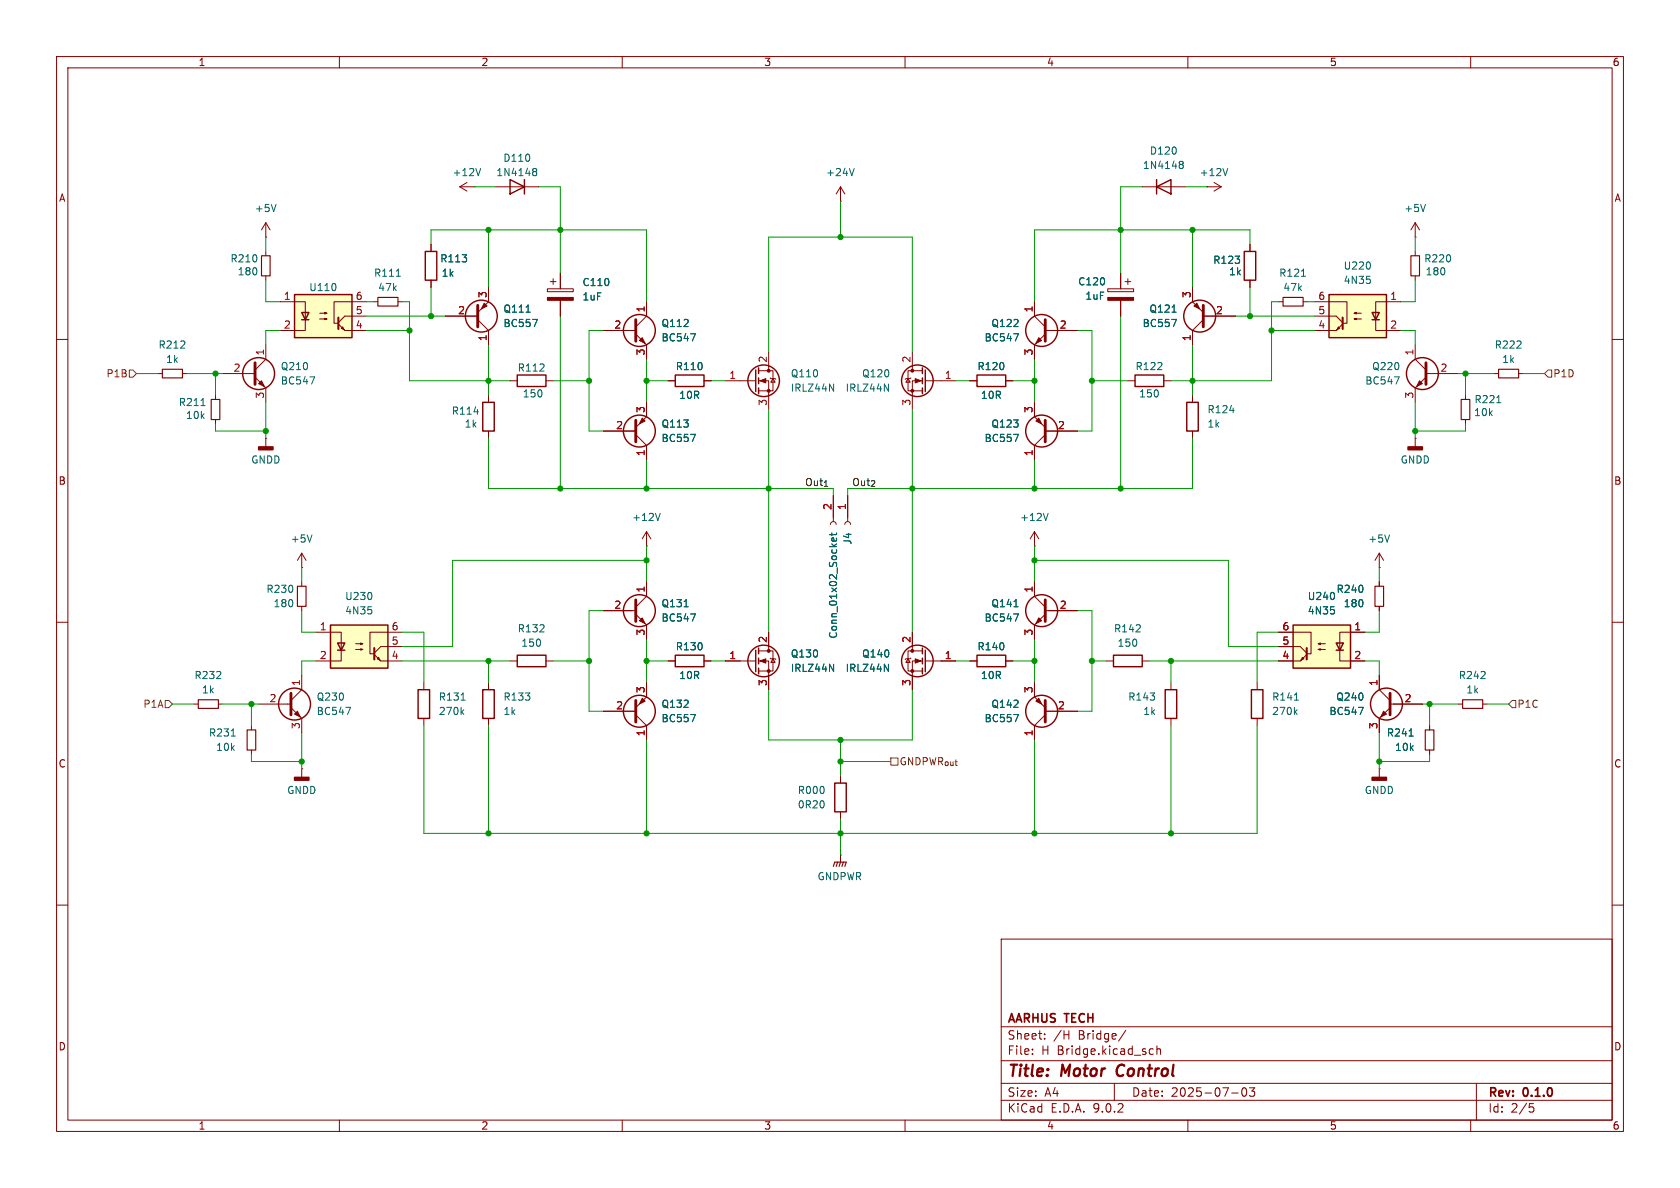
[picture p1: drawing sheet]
<svg xmlns="http://www.w3.org/2000/svg" width="297mm" height="210mm" viewBox="0 0 297 210" stroke-linecap="round" stroke-linejoin="round" font-family="sans-serif">
<g fill="none" stroke="#840000" stroke-width=".18">
<path d="M10 10h277v190h-277zM12 12h273v186h-273zM60 10v2M110 10v2M160 10v2M210 10v2M260 10v2M81.3 33l1.2 .8M81.3 33h2.5M82.5 32.3l-1.2 .7M83.8 33h.1M148.6 35.6h.1"/>
<path d="M148.6 33l-.8 1.3M148.6 33l.8 1.3M148.6 33v2.6M76.2 43.2v1.3M76.2 49.5v1.3M10 60h2M86.4 69.9v1.2M86.4 76.2v1.3M128.3 67.3h5.3M134.1 65.5h2.6v3.6h-2.6M134.1 67.3h1.8v5.1M135.9 62.2v3.3"/>
<path d="M136.1 66.8l.2 .1h.7l.2 .2M136.7 66.9l.3 .7h-.7zM285 60h2M10 110h2M53.3 119.4v2.5l-1.9 1.9M128.3 116.8h5.3M134.1 115.1h2.6v3.5h-2.6M134.1 116.8h1.8v5.1M135.9 111.8v3.3M136.1 116.3l.2 .2h.7l.2 .1M136.7 116.5l.3 .6h-.7zM285 110h2"/>
<path d="M45.7 124.5h5.7M51.4 125.1l1.9 1.9v2.5M53.3 135.9h.1M53.3 135.9v1.5M86.4 120.7v1.2M86.4 127v1.3M10 160h2M177 166h108v32h-108zM285 160h2M60 198v2M110 198v2M160 198v2"/>
<path d="M177 194.5h108M177 191.5h108M177 187.5h108M177 181.5h108M182.5 186.3v.1M182.5 185.5v.1M184.7 183.6v.1M184.7 182.8v.1M188.1 182.9h.9M189 182.2v1.5M197 191.5v3M199 182.1l-1.3 2"/>
<path d="M203.5 185.4l.4 .1M203.9 186.3l-.4 .1M204.5 185.5l.2-.1 .4 .1 .1 .9M204.5 184.9v1.5M210 198v2M217.7 193.2h1.2M219.7 192.4l.2-.1a.81 .81 0 0 1 .6 .6 .81 .81 0 0 1-.3 .8l-.2 .1a.81 .81 0 0 1-.3-1.4zM220.9 192.3h.9l-.5 .6 .4 .1v.7l-.2 .1h-.4l-.2-.1M260 198v2M261 191.5v6.5M270.4 195.1h.7M270.5 195.7h.4l.3 .3-.2 .5-.5 .1"/>
</g>
<path d="M197.7 188.5a1.27 1.27 0 0 0 0 1.6" fill="none" stroke="#840000" stroke-width=".4"/>
<g fill="none" stroke="#840000" stroke-width=".25">
<path d="M75.2 44.5h2v5h-2zM85.3 71.1h2.1v5.1h-2.1zM133.6 65.4v3.8M134.1 65v1M134.1 66.8v1M134.1 68.6v1M133.6 114.9v3.8M134.1 114.6v1M134.1 116.3v1M134.1 118.1v1M85.3 121.9h2.1v5.1h-2.1z"/>
<circle cx="135" cy="67.3" r="2.79"/>
<circle cx="135" cy="116.8" r="2.79"/>
<circle cx="52.1" cy="124.5" r="2.82"/>
</g>
<g fill="#840000" stroke="#840000" stroke-width=".18">
<path d="M134.4 116.8l1-.3v.7z"/>
<path d="M52.1 126.2l.5-.5 .5 1z"/>
<path d="M134.4 67.3l1-.4v.8z"/>
<circle cx="135.9" cy="115.1" r=".25"/>
<circle cx="135.9" cy="118.6" r=".25"/>
<circle cx="135.9" cy="65.5" r=".25"/>
<circle cx="135.9" cy="69.1" r=".25"/>
</g>
<path d="M85 29.8l-.5 1.3M151 29.8l-.4 1.3M83.8 72.8h.8M146.6 67.9l.8 1.3v-1.3M146.6 117.4l.8 1.3v-1.3M61.1 125h.9l-.6 1.3" fill="none" stroke="#006464" stroke-width=".18"/>
<path d="M51.4 122.6v3.8" fill="none" stroke="#840000" stroke-width=".51"/>
<path d="M52.1 137.4h2.5v.5h-2.5z" fill="#840000" stroke="#840000" stroke-width=".25"/>
<path d="M52.1 52.1h10.1v7.6h-10.1z" fill="#ffffc2"/>
<path d="M52.1 52.1h10.1v7.6h-10.1zM53.3 55.2h1.3l-.6 1.3zM53.3 56.5h1.3M119.4 115.8h5.1v2.1h-5.1zM73.9 121.9h2v5.1h-2z" fill="none" stroke="#840000" stroke-width=".25"/>
<path d="M49.5 53.3h4.5v5.1h-4.5M56.5 55.4h1.3l-.4 .1v-.3l.4 .2M56.5 56.4h1.3l-.4 .1v-.2l.4 .1M59.8 57.3l1.2 1.1h3.8M60.3 58l.3-.2 .2 .5zM64.8 53.3h-5.7v3.9h.6M64.8 55.9h-3.8l-1.2 1.1M118.1 116.8h1.3M124.5 116.8h1.2M74.9 120.7v1.2M74.9 127v1.3" fill="none" stroke="#840000" stroke-width=".18"/>
<path d="M59.8 56.1v2.1" fill="none" stroke="#840000" stroke-width=".36"/>
<path d="M59.3 50.4v.7M81.5 123.8h.7M81.6 125.8l.4 .5M82 125.5l-.5 .4" fill="none" stroke="#006464" stroke-width=".18"/>
<path d="M234.9 52.1h10.2v7.6h-10.2z" fill="#ffffc2"/>
<g fill="none" stroke="#840000" stroke-width=".25">
<path d="M234.9 52.1h10.2v7.6h-10.2zM242.6 55.2h1.2l-.6 1.3zM242.6 56.5h1.2"/>
<circle cx="113" cy="125.7" r="2.82"/>
</g>
<g fill="none" stroke="#840000" stroke-width=".18">
<path d="M96.8 51.1h4.5v.5h-4.5zM97.3 49.8h1M97.8 49.3v1M99.1 48.3v2.8M99.1 53.1v2.8M232.4 53.3h5.7v3.9h-.6M232.4 55.9h3.8l1.2 1.1M236.6 57.8l.3 .2-.6 .3zM237.4 57.3l-1.2 1.1h-3.8M239.4 55.4l.4-.2v.3l-.4-.1h1.3M239.4 56.4l.4-.1v.2l-.4-.1h1.3M247.6 53.3h-4.4v5.1h4.4"/>
<path d="M27.9 66h.8M32.3 66h.7M38.1 69.9v.7M38.1 74.2v.7M106.7 125.7h5.7M112.4 126.4l1.9 1.9v2.5M114.3 120.7v2.5l-1.9 1.9"/>
</g>
<path d="M237.4 56.1v2.1" fill="none" stroke="#840000" stroke-width=".36"/>
<path d="M242.2 46.5v.8M242.2 49.4v.6M35.5 71.7h.8M122.1 126.3h.8l-.5 1.3" fill="none" stroke="#006464" stroke-width=".18"/>
<path d="M112.4 123.8v3.8" fill="none" stroke="#840000" stroke-width=".51"/>
<g fill="#840000" stroke="#840000" stroke-width=".18">
<path d="M113.5 123.4l.5 .6-1 .5z"/>
<path d="M96.8 52.6h4.5v.5h-4.5z"/>
</g>
<path d="M28.7 65.3h3.6v1.5h-3.6zM37.3 70.6h1.6v3.6h-1.6z" fill="none" stroke="#840000" stroke-width=".2"/>
<path d="M58.4 110.5h10.2v7.6h-10.2z" fill="#ffffc2"/>
<g fill="none" stroke="#840000" stroke-width=".25">
<path d="M90.2 31.8l2.5 1.2-2.5 1.3zM92.7 31.8v2.5M91.4 66.3h5.1v2h-5.1zM119.4 66.3h5.1v2h-5.1zM58.4 110.5h10.2v7.6h-10.2zM59.7 113.7h1.3l-.7 1.2zM59.7 114.9h1.3M91.4 115.8h5.1v2.1h-5.1zM147.6 138.4h2v5.1h-2zM221.2 121.9h2.1v5.1h-2.1z"/>
<circle cx="85.1" cy="55.9" r="2.82"/>
<circle cx="113" cy="58.4" r="2.82"/>
<circle cx="45.7" cy="66" r="2.82"/>
<circle cx="113" cy="76.2" r="2.82"/>
<circle cx="113" cy="107.9" r="2.82"/>
<circle cx="245.1" cy="124.5" r="2.82"/>
</g>
<g fill="none" stroke="#840000" stroke-width=".18">
<path d="M47 39.4v2.5M47 39.4l-.8 1.2M47 39.4l.8 1.2M87.6 33h7.6M250.2 39.4l.8 1.2M250.2 39.4l-.8 1.2M250.2 39.4v2.5M47 41.9h.1M47 44.5v.7M47 48.8v.7M66 53.3h.8M70.4 53.3h.7"/>
<path d="M78.7 55.9h5.8M84.5 56.5l1.9 1.9v2.6M86.4 50.8v2.5l-1.9 1.9M106.7 58.4h5.7M112.4 59.1l1.9 1.9v2.5M114.3 53.3v2.6l-1.9 1.9M226.1 53.3h.7M230.4 53.3h.7M250.2 41.9h.1M39.4 66h5.7M45.1 66.7l1.9 1.9v2.5M47 77.5h.1"/>
<path d="M47 61v2.5l-1.9 1.9M47 77.5v1.5M90.2 67.3h1.2M96.5 67.3h1.3M106.7 76.2h5.7M112.4 76.8l1.9 1.9v2.6M114.3 71.1v2.6l-1.9 1.9M118.1 67.3h1.3M124.5 67.3h1.2M53.3 97.8l-.7 1.3M53.3 97.8l.8 1.3M53.3 97.8v2.5"/>
<path d="M114.3 96.5h.1M114.3 94v2.5M114.3 94l-.8 1.3M114.3 94l.8 1.3M146.8 92.7l.2-.3 .3-.2 .4 .2 .1 .3M147.3 87.6v4.6M149.4 92.7l.1-.3 .4-.2 .3 .2 .2 .3M149.9 87.6v4.6M243.8 97.8v2.5M243.8 97.8l.8 1.3M243.8 97.8l-.7 1.3M53.3 100.3h.1"/>
<path d="M53.3 102.9v.7M53.3 107.2v.8M55.9 111.8h4.4v5h-4.4M62.9 113.8h1.2l-.3 .1v-.2l.3 .1M62.9 114.8h1.2l-.3 .1v-.2l.3 .1M66.2 115.7l1.1 1.1h3.8M66.7 116.5l.2-.3 .3 .5zM71.1 111.8h-5.7v3.8h.6M71.1 114.3h-3.8l-1.1 1.1M90.2 116.8h1.2M96.5 116.8h1.3M106.7 108h5.7"/>
<path d="M112.4 108.6l1.9 1.9v2.5M114.3 102.9v2.5l-1.9 1.9M243.8 100.3h.1M243.8 102.9v.7M243.8 107.2v.8M243.8 119.4v2.5l1.9 1.9M34.3 124.5h.8M38.6 124.5h.8M44.4 128.3v.7M44.4 132.6v.8M148.6 137.2v1.2M222.2 120.7v1.2"/>
<path d="M222.2 127v1.3M243.8 135.9h.1M243.8 135.9v1.5M245.7 125.1l-1.9 1.9v2.5M245.7 124.5h5.8M252.7 128.3v.7M252.7 132.6v.8M148.6 151.1h.1M148.6 143.5v1.3M148.6 151.1v1.3"/>
</g>
<path d="M66.2 114.6v2" fill="none" stroke="#840000" stroke-width=".36"/>
<g fill="none" stroke="#006464" stroke-width=".18">
<path d="M48.8 36.1l-.4 1.3M94.3 30.3h.1M94.3 29.8h.3l.2 .1 .1 .2-.3 .2M94.4 30.3h.2M94.4 30.3l-.1 .1M94.6 30.3l.3 .3-.1 .3-.2 .2-.3-.1M252 36.1l-.4 1.3M70.1 48.8h.7M93 55.2h.7M94.2 56.5h.8l-.5 1.2M122.1 59h.8l-.5 1.3M230.1 48.8h.7"/>
<path d="M54.8 66.6h.8l-.5 1.3M122.1 76.8h.8l-.5 1.2M55.2 94.6l-.5 1.2M116.7 90.7l-.4 1.3M147.1 94.2v.5M147.8 95.1l.1 .4-.2 .2-.6-.1v-.5h.3l.1 .6M147.9 94.2l-.2 .3h-1.1M245.7 94.6l-.5 1.2M65.7 105v.7M65.7 107.9v.5M120.9 107.3h.8M122.1 108.5h.8l-.5 1.3"/>
<path d="M40.9 130.1h.7M228.8 123.8h.8M229 125.8l.3 .5M229.3 125.5l-.5 .4M240.2 125h.8l-.5 1.3M249.1 130.1h.7"/>
</g>
<path d="M84.5 54v3.8M112.4 56.5v3.8M45.1 64.1v3.8M112.4 74.3v3.8M112.4 106v3.9M245.7 122.6v3.8" fill="none" stroke="#840000" stroke-width=".51"/>
<g fill="#840000" stroke="#840000" stroke-width=".18">
<path d="M85.6 53.6l.5 .5-1 .5z"/>
<path d="M46.2 67.3l.5 1-1-.5z"/>
<path d="M113 109.7l.5-.5 .5 1z"/>
<path d="M113.5 73.9l.5 .5-1 .5z"/>
<path d="M113 60.2l.5-.5 .5 1z"/>
<path d="M244.6 125.7l.5 .5-1 .5z"/>
</g>
<path d="M46.2 45.2h1.6v3.6h-1.6zM66.8 52.6h3.6v1.5h-3.6zM226.8 52.6h3.6v1.5h-3.6zM52.6 103.6h1.5v3.6h-1.5zM243.1 103.6h1.5v3.6h-1.5zM35.1 123.7h3.5v1.5h-3.5zM43.7 129h1.5v3.6h-1.5zM252 129h1.5v3.6h-1.5zM147.3 153.2l.3-.8h2l-.2 .8M148.1 152.4l-.3 .8M148.6 152.4l-.3 .8M149.1 152.4l-.3 .8" fill="none" stroke="#840000" stroke-width=".2"/>
<g fill="#840000" stroke="#840000" stroke-width=".25">
<path d="M45.7 79h2.6v.5h-2.6z"/>
<path d="M242.6 137.4h2.5v.5h-2.5z"/>
</g>
<path d="M228.6 110.5h10.2v7.6h-10.2z" fill="#ffffc2"/>
<g fill="none" stroke="#840000" stroke-width=".25">
<path d="M204.5 33l2.5-1.2v2.5zM204.5 31.8v2.5M220 44.5h2v5h-2zM163.1 65v1M163.1 66.8v1M163.1 68.6v1M163.6 65.4v3.8M172.7 66.3h5.1v2h-5.1zM200.7 66.3h5v2h-5zM209.8 71.1h2v5.1h-2zM163.1 114.6v1M163.1 116.3v1"/>
<path d="M163.1 118.1v1M163.6 114.9v3.8M172.7 115.8h5.1v2.1h-5.1zM196.8 115.8h5.1v2.1h-5.1zM228.6 110.5h10.2v7.6h-10.2zM236.2 113.7h1.3l-.6 1.2zM236.2 114.9h1.3M206 121.9h2v5.1h-2z"/>
<circle cx="184.1" cy="58.4" r="2.82"/>
<circle cx="212.1" cy="55.9" r="2.82"/>
<circle cx="162.2" cy="67.3" r="2.79"/>
<circle cx="184.1" cy="76.2" r="2.82"/>
<circle cx="251.5" cy="66" r="2.82"/>
<circle cx="162.2" cy="116.8" r="2.79"/>
<circle cx="184.1" cy="107.9" r="2.82"/>
<circle cx="184.1" cy="125.7" r="2.82"/>
</g>
<g fill="none" stroke="#840000" stroke-width=".18">
<path d="M201.9 33h7.6M213.4 33h.1M213.4 33h2.5M214.6 32.3l1.3 .7M215.9 33l-1.3 .8M76.2 43.2v1.3M76.2 49.5v1.3M78.7 55.9h5.8M86.4 50.8v2.5M86.4 58.4v2.6M99.1 48.3v2.8M99.1 53.1v2.8"/>
<path d="M106.7 58.4h5.1M114.3 53.3v2.6M182.9 53.3v2.6l1.9 1.9M184.8 59.1l-1.9 1.9v2.5M184.8 58.4h5.7M195.8 51.1h4.6v.5h-4.6zM198.1 48.3v2.8M198.1 53.1v2.8M198.9 49.8h1M199.4 49.3v1M210.8 50.8v2.5l1.9 1.9M212.7 56.5l-1.9 1.9v2.6"/>
<path d="M212.7 55.9h5.7M221 43.2v1.3M221 49.5v1.3M250.2 44.5v.7M250.2 48.8v.7M106.7 76.2h5.7M114.3 61v2.5M114.3 71.1v2.6M114.3 78.7v2.6M118.1 67.3h1.3M124.5 67.3h1.2M160.5 66.9l.4 .7h-.8z"/>
<path d="M161 66.8l-.1 .1h-.8l-.1 .2M161.3 62.2v3.3M163.1 65.5h-2.6v3.6h2.6M163.1 67.3h-1.8v5.1M163.6 67.3h5.3M171.4 67.3h1.3M177.8 67.3h1.3M182.9 71.1v2.6l1.9 1.9M184.8 76.8l-1.9 1.9v2.6M184.8 76.2h5.7M199.4 67.3h1.3M205.7 67.3h1.3"/>
<path d="M210.8 69.9v1.2M210.8 76.2v1.3M250.2 77.5h.1M250.2 61v2.5l1.9 1.9M250.2 77.5v1.5M252.1 66.7l-1.9 1.9v2.5M252.1 66h5.7M259.1 69.9v.7M259.1 74.2v.7M264.2 66h.7M268.5 66h.7M147.3 87.6v3.8"/>
<path d="M149.9 87.6v3.8M182.9 96.5h.1M182.9 94v2.5M182.9 94l.7 1.3M182.9 94l-.8 1.3M106.7 108h5.1M114.3 102.9v2.5M114.3 110.5v2.5M118.1 116.8h1.3M124.5 116.8h1.2M128.3 116.8h2.5M135.9 111.8v2.5"/>
<path d="M135.9 119.4v2.5M160.5 116.5l.4 .6h-.8zM161 116.3l-.1 .2h-.8l-.1 .1M161.3 111.8v3.3M163.1 115.1h-2.6v3.5h2.6M163.1 116.8h-1.8v5.1M163.6 116.8h5.3M171.4 116.8h1.3M177.8 116.8h1.3M182.9 102.9v2.5l1.9 1.9M184.8 108.6l-1.9 1.9v2.5M184.8 108h5.7"/>
<path d="M195.6 116.8h1.2M201.9 116.8h1.3M226.1 111.8h5.7v3.8h-.7M226.1 114.3h3.8l1.1 1.1M230.3 116.2l.2 .3-.5 .2zM231 115.7l-1.1 1.1h-3.8M233 113.8l.4-.1v.2l-.4-.1h1.3M233 114.8l.4-.1v.2l-.4-.1h1.3M241.3 111.8h-4.4v5h4.4M243.8 102.9v.7M243.8 107.2v.8M243.8 119.4v2.5"/>
<path d="M106.7 125.7h5.7M114.3 120.7v2.5M114.3 128.3v2.5M182.9 120.7v2.5l1.9 1.9M184.8 126.4l-1.9 1.9v2.5M184.8 125.7h5.7M207 120.7v1.2M207 127v1.3M243.8 127v2.5M246.4 124.5h5.1M252.7 128.3v.7M252.7 132.6v.8"/>
<path d="M257.8 124.5h.8M262.1 124.5h.8"/>
</g>
<path d="M231 114.6v2" fill="none" stroke="#840000" stroke-width=".36"/>
<g fill="none" stroke="#006464" stroke-width=".18">
<path d="M208.6 29l.1 .1M208.6 28.6l.3-.1 .2 .1 .1 .2-.3 .3M208.7 29.1h.2M208.7 29.1h-.1M208.9 29.1l.3 .2-.1 .4-.2 .1-.3-.1M217 29.8l-.4 1.3M93 55.2h.7M94.2 56.5h.8l-.5 1.2M122.1 59h.8l-.5 1.3M179.2 59h.8l-.5 1.3M207.1 56.5h.9l-.6 1.2M207.2 55.2h.7"/>
<path d="M122.1 76.8h.8l-.5 1.2M156.3 67.9l.8 1.3v-1.3M179.2 76.8h.8l-.5 1.2M217.4 72.5h.8M246.5 66.6h.9l-.6 1.3M264.6 71.2h.7M147.1 94.2v.5M147.8 95.1l.1 .4-.2 .2-.6-.1v-.5h.3l.1 .6M147.9 94.2l-.2 .3h-1.1M185.3 90.7l-.4 1.3M120.9 107.3h.8M122.1 108.5h.8l-.5 1.3"/>
<path d="M146.6 117.4l.8 1.3v-1.3M156.3 117.4l.8 1.3v-1.3M179.2 108.5h.8l-.5 1.3M179.3 107.3h.7M235.9 107.9v.5M235.9 105.5v.2M122.1 126.3h.8l-.5 1.3M179.2 126.3h.8l-.5 1.3M240.2 125h.8l-.5 1.3M249.1 130.1h.7"/>
</g>
<path d="M249.4 45.2h1.6v3.6h-1.6zM258.3 70.6h1.5v3.6h-1.5zM264.9 65.3h3.6v1.5h-3.6zM258.6 123.7h3.5v1.5h-3.5z" fill="none" stroke="#840000" stroke-width=".2"/>
<g fill="#840000" stroke="#840000" stroke-width=".18">
<path d="M161.8 66.9l1 .4-1 .4z"/>
<path d="M183.6 59.7l.5 .5-1 .5z"/>
<path d="M195.8 52.6h4.6v.5h-4.6z"/>
<path d="M211.1 54.1l.5-.5 .5 1z"/>
<path d="M183.1 74.4l.5-.5 .5 1z"/>
<path d="M161.8 116.5l1 .3-1 .4z"/>
<path d="M183.6 109.2l.5 .5-1 .5z"/>
<path d="M183.1 124l.5-.6 .5 1.1z"/>
<path d="M251 67.3l.5 .5-1.1 .5z"/>
<circle cx="161.3" cy="65.5" r=".25"/>
<circle cx="161.3" cy="69.1" r=".25"/>
<circle cx="161.3" cy="115.1" r=".25"/>
<circle cx="161.3" cy="118.6" r=".25"/>
</g>
<path d="M184.8 56.5v3.8M212.7 54v3.8M184.8 74.3v3.8M252.1 64.1v3.8M184.8 106v3.9M184.8 123.8v3.8" fill="none" stroke="#840000" stroke-width=".51"/>
<path d="M248.9 79h2.6v.5h-2.6z" fill="#840000" stroke="#840000" stroke-width=".25"/>
<path d="M22.9 65.4h.6l.6 .6-.6 .7h-.6zM273.7 65.4h.6v1.3h-.6l-.7-.7zM29.2 123.8h.6l.7 .7-.7 .6h-.6zM157.5 134h1.2v1.3h-1.2zM267.3 123.8h.7v1.3h-.7l-.6-.6z" fill="none" stroke="#725600" stroke-width=".18"/>
<g fill="none" stroke="#009600" stroke-width=".18">
<path d="M83.8 33h3.8M95.2 33h3.9v15.3M148.6 35.6v6.3M201.9 33h-3.8v15.3M209.5 33h3.9M47 49.5v3.8h2.5M47 41.9v2.6M49.5 58.4h-2.5v2.6M64.8 53.3h1.2M64.8 58.4h7.6M64.8 55.9h13.9M71.1 53.3h1.3v14h17.8"/>
<path d="M76.2 43.2v-2.6h38.1v12.7M76.2 50.8v5.1M86.4 40.6v10.2M99.1 55.9v30.5M106.7 58.4h-2.6v17.8h2.6M190.5 58.4h2.5v17.8h-2.5M198.1 55.9v30.5M210.8 40.6v10.2M218.4 55.9h14M221 43.2v-2.6h-38.1v12.7M221 50.8v5.1M224.8 58.4h7.6"/>
<path d="M226.1 53.3h-1.3v14h-17.8M231.1 53.3h1.3M247.6 58.4h2.6v2.6M250.2 49.5v3.8h-2.6M250.2 41.9v2.6M24.1 66h3.8M33 66h6.4M38.1 66v3.9M38.1 74.9v1.3h8.9M47 71.1v6.4M86.4 77.5v8.9h60.9v1.2M86.4 61v8.9"/>
<path d="M97.8 67.3h6.3M114.3 63.5v7.6M114.3 67.3h3.8M125.7 67.3h2.6M135.9 62.2v-20.3h25.4v20.3M135.9 72.4v39.4M161.3 72.4v39.4M168.9 67.3h2.5M179.1 67.3h3.8M182.9 63.5v7.6M193 67.3h6.4M210.8 77.5v8.9h-60.9v1.2"/>
<path d="M210.8 61v8.9M250.2 71.1v6.4M257.8 66h6.4M259.1 74.9v1.3h-8.9M259.1 66v3.9M269.2 66h3.8M114.3 99.1h-34.3v15.2h-8.9M114.3 81.3v5.1M114.3 96.5v6.4M182.9 99.1h34.3v15.2h8.9M182.9 81.3v5.1M182.9 96.5v6.4"/>
<path d="M53.3 100.3v2.6M53.3 108v3.8h2.6M55.9 116.8h-2.6v2.6M71.1 116.8h19.1M71.1 111.8h3.8v8.9M86.4 116.8v3.9M97.8 116.8h6.3M106.7 108h-2.6v17.7h2.6M114.3 113v7.7M114.3 116.8h3.8M125.7 116.8h2.6M168.9 116.8h2.5"/>
<path d="M179.1 116.8h3.8M182.9 113v7.7M190.5 108h2.5v17.7h-2.5M193 116.8h2.6M203.2 116.8h22.9M207 116.8v3.9M226.1 111.8h-3.9v8.9M241.3 116.8h2.5v2.6M243.8 100.3v2.6M243.8 108v3.8h-2.5M30.5 124.5h3.8M39.4 124.5h6.3"/>
<path d="M44.4 133.4v1.2h8.9M44.4 124.5v3.8M53.3 129.5v6.4M74.9 128.3v19h147.3v-19M86.4 128.3v19M114.3 130.8v16.5M135.9 121.9v8.9h25.4v-8.9M148.6 130.8v6.4M148.6 134.6h8.9M182.9 130.8v16.5M207 128.3v19M243.8 129.5v6.4"/>
<path d="M251.5 124.5h6.3M252.7 133.4v1.2h-8.9M252.7 124.5v3.8M262.9 124.5h3.8M148.6 144.8v6.3"/>
</g>
<g fill="#009600" stroke="#009600" stroke-width=".18">
<circle cx="53.3" cy="134.6" r=".46"/>
<circle cx="86.4" cy="116.8" r=".46"/>
<circle cx="86.4" cy="147.3" r=".46"/>
<circle cx="44.4" cy="124.5" r=".46"/>
<circle cx="114.3" cy="99.1" r=".46"/>
<circle cx="114.3" cy="147.3" r=".46"/>
<circle cx="104.1" cy="116.8" r=".46"/>
<circle cx="114.3" cy="116.8" r=".46"/>
<circle cx="72.4" cy="58.4" r=".46"/>
<circle cx="86.4" cy="67.3" r=".46"/>
<circle cx="76.2" cy="55.9" r=".46"/>
<circle cx="47" cy="76.2" r=".46"/>
<circle cx="38.1" cy="66" r=".46"/>
<circle cx="114.3" cy="86.4" r=".46"/>
<circle cx="104.1" cy="67.3" r=".46"/>
<circle cx="99.1" cy="40.6" r=".46"/>
<circle cx="114.3" cy="67.3" r=".46"/>
<circle cx="86.4" cy="40.6" r=".46"/>
<circle cx="99.1" cy="86.4" r=".46"/>
<circle cx="207" cy="116.8" r=".46"/>
<circle cx="243.8" cy="134.6" r=".46"/>
<circle cx="252.7" cy="124.5" r=".46"/>
<circle cx="182.9" cy="67.3" r=".46"/>
<circle cx="161.3" cy="86.4" r=".46"/>
<circle cx="182.9" cy="86.4" r=".46"/>
<circle cx="135.9" cy="86.4" r=".46"/>
<circle cx="148.6" cy="41.9" r=".46"/>
<circle cx="198.1" cy="40.6" r=".46"/>
<circle cx="210.8" cy="40.6" r=".46"/>
<circle cx="198.1" cy="86.4" r=".46"/>
<circle cx="193" cy="67.3" r=".46"/>
<circle cx="210.8" cy="67.3" r=".46"/>
<circle cx="148.6" cy="130.8" r=".46"/>
<circle cx="148.6" cy="134.6" r=".46"/>
<circle cx="182.9" cy="116.8" r=".46"/>
<circle cx="193" cy="116.8" r=".46"/>
<circle cx="207" cy="147.3" r=".46"/>
<circle cx="182.9" cy="147.3" r=".46"/>
<circle cx="182.9" cy="99.1" r=".46"/>
<circle cx="148.6" cy="147.3" r=".46"/>
<circle cx="224.8" cy="58.4" r=".46"/>
<circle cx="221" cy="55.9" r=".46"/>
<circle cx="250.2" cy="76.2" r=".46"/>
<circle cx="259.1" cy="66" r=".46"/>
</g>
<g font-size="2.8" fill="#840000">
<text x="178" y="190.9">Title:</text>
<text x="187.7" y="190.9">Motor</text>
<text x="198.3" y="190.9">Control</text>
</g>
<g font-size="2.1" fill="#840000">
<text x="178" y="184">Sheet:</text>
<text x="178" y="181.2">AARHUS TECH</text>
<text x="186.2" y="184">/H</text>
<text x="190.7" y="184">Bridge/</text>
<text x="178" y="186.7">File:</text>
<text x="184.1" y="186.7">H Bridge.kicad_sch</text>
<text x="178" y="196.9">KiCad</text>
<text x="178" y="194.1">Size:</text>
<text x="184.7" y="194.1">A4</text>
<text x="185.7" y="196.9">E.D.A.</text>
<text x="193.3" y="196.9">9.0.2</text>
<text x="200" y="194.1">Date:</text>
<text x="207" y="194.1">2025-07-03</text>
<text x="263" y="194.3">Rev:</text>
<text x="263" y="196.9">Id:</text>
<text x="267.1" y="196.9">2/5</text>
<text x="269.4" y="194.3">0.1.0</text>
</g>
<g font-size="1.8" fill="#840000">
<text x="35" y="11.9">1</text>
<text x="85" y="11.9">2</text>
<text x="135" y="11.9">3</text>
<text x="185" y="11.9">4</text>
<text x="235" y="11.9">5</text>
<text x="285" y="11.9">6</text>
<text x="10.3" y="35.9">A</text>
<text x="285.3" y="35.9">A</text>
<text x="10.3" y="85.9">B</text>
<text x="285.3" y="85.9">B</text>
<text x="10.3" y="135.9">C</text>
<text x="285.3" y="135.9">C</text>
<text x="10.3" y="185.9">D</text>
<text x="285.3" y="185.9">D</text>
<text x="35" y="199.9">1</text>
<text x="85" y="199.9">2</text>
<text x="135" y="199.9">3</text>
<text x="185" y="199.9">4</text>
<text x="235" y="199.9">5</text>
<text x="285" y="199.9">6</text>
</g>
<g font-size="1.8" fill="#006464">
<text x="88.9" y="28.8">D110</text>
<text x="203.2" y="27.5">D120</text>
<text x="79.9" y="31.3">+12V</text>
<text x="87.6" y="31.3">1N4148</text>
<text x="145.9" y="31.3">+24V</text>
<text x="201.9" y="30.1">1N4148</text>
<text x="212" y="31.3">+12V</text>
<text x="45" y="37.7">+5V</text>
<text x="248.2" y="37.7">+5V</text>
<text x="40.6" y="46.6">R210</text>
<text x="77.7" y="46.6">R113</text>
<text x="214.4" y="46.8">R123</text>
<text x="237.4" y="47.9">U220</text>
<text x="251.7" y="46.6">R220</text>
<text x="41.9" y="48.9">180</text>
<text x="54.6" y="51.7">U110</text>
<text x="66" y="49.1">R111</text>
<text x="66.8" y="51.7">47k</text>
<text x="78" y="49.1">1k</text>
<text x="102.9" y="50.8">C110</text>
<text x="102.9" y="53.3">1uF</text>
<text x="190.5" y="50.6">C120</text>
<text x="191.8" y="53.2">1uF</text>
<text x="217.2" y="48.9">1k</text>
<text x="226" y="49.1">R121</text>
<text x="226.8" y="51.7">47k</text>
<text x="237.4" y="50.4">4N35</text>
<text x="251.9" y="48.9">180</text>
<text x="88.9" y="58">BC557</text>
<text x="88.9" y="55.5">Q111</text>
<text x="116.8" y="58">Q112</text>
<text x="175.2" y="58">Q122</text>
<text x="201.9" y="58">BC557</text>
<text x="203.1" y="55.5">Q121</text>
<text x="27.9" y="61.8">R212</text>
<text x="29.3" y="64.4">1k</text>
<text x="49.5" y="65.6">Q210</text>
<text x="91.4" y="65.9">R112</text>
<text x="116.8" y="60.6">BC547</text>
<text x="119.4" y="65.6">R110</text>
<text x="172.7" y="65.6">R120</text>
<text x="174" y="60.6">BC547</text>
<text x="200.6" y="65.6">R122</text>
<text x="242.5" y="65.6">Q220</text>
<text x="264.1" y="61.8">R222</text>
<text x="265.5" y="64.4">1k</text>
<text x="31.5" y="72">R211</text>
<text x="49.5" y="68.2">BC547</text>
<text x="92.3" y="70.5">150</text>
<text x="120" y="70.7">10R</text>
<text x="139.7" y="69.4">IRLZ44N</text>
<text x="139.7" y="66.9">Q110</text>
<text x="149.4" y="69.4">IRLZ44N</text>
<text x="152.3" y="66.9">Q120</text>
<text x="173.3" y="70.7">10R</text>
<text x="201.3" y="70.5">150</text>
<text x="241.3" y="68.2">BC547</text>
<text x="260.6" y="71.5">R221</text>
<text x="32.8" y="74.3">10k</text>
<text x="79.8" y="73.5">R114</text>
<text x="82.1" y="75.8">1k</text>
<text x="116.8" y="75.8">Q113</text>
<text x="175.2" y="75.8">Q123</text>
<text x="213.4" y="73.3">R124</text>
<text x="213.4" y="75.8">1k</text>
<text x="260.5" y="73.8">10k</text>
<text x="44.3" y="82.1">GNDD</text>
<text x="116.8" y="78.3">BC557</text>
<text x="174" y="78.3">BC557</text>
<text x="247.5" y="82.1">GNDD</text>
<text x="111.7" y="92.3">+12V</text>
<text x="180.2" y="92.3">+12V</text>
<text x="51.3" y="96.1">+5V</text>
<text x="150.7" y="96.4" transform="rotate(-90 150.7 96.4)">J4</text>
<text x="241.8" y="96.1">+5V</text>
<text x="47" y="105">R230</text>
<text x="48.3" y="107.5">180</text>
<text x="60.9" y="106.3">U230</text>
<text x="116.8" y="107.5">Q131</text>
<text x="175.2" y="107.5">Q141</text>
<text x="231.1" y="106.3">U240</text>
<text x="236.2" y="105">R240</text>
<text x="237.5" y="107.5">180</text>
<text x="60.9" y="108.8">4N35</text>
<text x="91.4" y="112">R132</text>
<text x="116.8" y="110.1">BC547</text>
<text x="148.2" y="113" transform="rotate(-90 148.2 113)">Conn_01x02_Socket</text>
<text x="174" y="110.1">BC547</text>
<text x="196.8" y="112">R142</text>
<text x="231.1" y="108.8">4N35</text>
<text x="92.1" y="114.5">150</text>
<text x="119.4" y="115.2">R130</text>
<text x="139.7" y="119">IRLZ44N</text>
<text x="139.7" y="116.4">Q130</text>
<text x="149.4" y="119">IRLZ44N</text>
<text x="152.3" y="116.4">Q140</text>
<text x="172.7" y="115.2">R140</text>
<text x="197.5" y="114.5">150</text>
<text x="34.3" y="120.2">R232</text>
<text x="35.6" y="122.8">1k</text>
<text x="55.9" y="124.1">Q230</text>
<text x="77.5" y="124.1">R131</text>
<text x="88.9" y="124.1">R133</text>
<text x="116.8" y="125.3">Q132</text>
<text x="120" y="120.2">10R</text>
<text x="173.3" y="120.2">10R</text>
<text x="175.2" y="125.3">Q142</text>
<text x="199.4" y="124.1">R143</text>
<text x="224.8" y="124.1">R141</text>
<text x="236.1" y="124.1">Q240</text>
<text x="257.8" y="120.2">R242</text>
<text x="259.1" y="122.8">1k</text>
<text x="36.8" y="130.4">R231</text>
<text x="55.9" y="126.6">BC547</text>
<text x="77.5" y="126.6">270k</text>
<text x="88.9" y="126.6">1k</text>
<text x="116.8" y="127.9">BC557</text>
<text x="174" y="127.9">BC557</text>
<text x="202" y="126.6">1k</text>
<text x="224.8" y="126.6">270k</text>
<text x="234.9" y="126.6">BC547</text>
<text x="245.1" y="130.4">R241</text>
<text x="38.1" y="132.9">10k</text>
<text x="246.5" y="132.9">10k</text>
<text x="50.7" y="140.6">GNDD</text>
<text x="140.9" y="140.6">R000</text>
<text x="140.9" y="143.1">0R20</text>
<text x="241.2" y="140.6">GNDD</text>
<text x="144.4" y="155.8">GNDPWR</text>
</g>
<g font-size="1.8" fill="#a90000">
<text x="50.1" y="53.1">1</text>
<text x="62.8" y="53.1">6</text>
<text x="86.1" y="52.8" transform="rotate(-90 86.1 52.8)">3</text>
<text x="210.6" y="52.8" transform="rotate(-90 210.6 52.8)">3</text>
<text x="233" y="53.1">6</text>
<text x="245.7" y="53.1">1</text>
<text x="50.1" y="58.2">2</text>
<text x="62.8" y="55.6">5</text>
<text x="62.8" y="58.2">4</text>
<text x="80.9" y="55.6">2</text>
<text x="108.5" y="58.2">2</text>
<text x="114" y="55.3" transform="rotate(-90 114 55.3)">1</text>
<text x="182.6" y="55.3" transform="rotate(-90 182.6 55.3)">1</text>
<text x="187.3" y="58.2">2</text>
<text x="214.9" y="55.6">2</text>
<text x="233" y="55.6">5</text>
<text x="233" y="58.2">4</text>
<text x="245.7" y="58.2">2</text>
<text x="41.2" y="65.8">2</text>
<text x="46.7" y="62.9" transform="rotate(-90 46.7 62.9)">1</text>
<text x="86.1" y="60.4" transform="rotate(-90 86.1 60.4)">1</text>
<text x="114" y="62.9" transform="rotate(-90 114 62.9)">3</text>
<text x="135.6" y="64.2" transform="rotate(-90 135.6 64.2)">2</text>
<text x="161" y="64.2" transform="rotate(-90 161 64.2)">2</text>
<text x="182.6" y="62.9" transform="rotate(-90 182.6 62.9)">3</text>
<text x="210.6" y="60.4" transform="rotate(-90 210.6 60.4)">1</text>
<text x="249.9" y="62.9" transform="rotate(-90 249.9 62.9)">1</text>
<text x="254.6" y="65.8">2</text>
<text x="46.7" y="70.6" transform="rotate(-90 46.7 70.6)">3</text>
<text x="128.8" y="67.1">1</text>
<text x="135.6" y="71.8" transform="rotate(-90 135.6 71.8)">3</text>
<text x="161" y="71.8" transform="rotate(-90 161 71.8)">3</text>
<text x="166.9" y="67.1">1</text>
<text x="249.9" y="70.6" transform="rotate(-90 249.9 70.6)">3</text>
<text x="108.8" y="75.9">2</text>
<text x="114" y="73.1" transform="rotate(-90 114 73.1)">3</text>
<text x="182.6" y="73.1" transform="rotate(-90 182.6 73.1)">3</text>
<text x="186.9" y="75.9">2</text>
<text x="114" y="80.7" transform="rotate(-90 114 80.7)">1</text>
<text x="182.6" y="80.7" transform="rotate(-90 182.6 80.7)">1</text>
<text x="147.1" y="90.2" transform="rotate(-90 147.1 90.2)">2</text>
<text x="149.6" y="90.2" transform="rotate(-90 149.6 90.2)">1</text>
<text x="108.5" y="107.7">2</text>
<text x="114" y="104.8" transform="rotate(-90 114 104.8)">1</text>
<text x="182.6" y="104.8" transform="rotate(-90 182.6 104.8)">1</text>
<text x="187.3" y="107.7">2</text>
<text x="56.4" y="111.5">1</text>
<text x="69.1" y="111.5">6</text>
<text x="114" y="112.5" transform="rotate(-90 114 112.5)">3</text>
<text x="135.6" y="113.7" transform="rotate(-90 135.6 113.7)">2</text>
<text x="161" y="113.7" transform="rotate(-90 161 113.7)">2</text>
<text x="182.6" y="112.5" transform="rotate(-90 182.6 112.5)">3</text>
<text x="226.6" y="111.5">6</text>
<text x="239.3" y="111.5">1</text>
<text x="56.4" y="116.6">2</text>
<text x="69.1" y="114">5</text>
<text x="69.1" y="116.6">4</text>
<text x="128.8" y="116.6">1</text>
<text x="166.9" y="116.6">1</text>
<text x="226.6" y="114">5</text>
<text x="226.6" y="116.6">4</text>
<text x="239.3" y="116.6">2</text>
<text x="47.6" y="124.2">2</text>
<text x="53.1" y="121.4" transform="rotate(-90 53.1 121.4)">1</text>
<text x="108.8" y="125.5">2</text>
<text x="114" y="122.6" transform="rotate(-90 114 122.6)">3</text>
<text x="135.6" y="121.4" transform="rotate(-90 135.6 121.4)">3</text>
<text x="161" y="121.4" transform="rotate(-90 161 121.4)">3</text>
<text x="182.6" y="122.6" transform="rotate(-90 182.6 122.6)">3</text>
<text x="186.9" y="125.5">2</text>
<text x="243.6" y="121.4" transform="rotate(-90 243.6 121.4)">1</text>
<text x="248.2" y="124.2">2</text>
<text x="53.1" y="129" transform="rotate(-90 53.1 129)">3</text>
<text x="114" y="130.2" transform="rotate(-90 114 130.2)">1</text>
<text x="182.6" y="130.2" transform="rotate(-90 182.6 130.2)">1</text>
<text x="243.6" y="129" transform="rotate(-90 243.6 129)">3</text>
</g>
<g font-size="1.8" fill="#725600">
<text x="18.7" y="66.9">P1B</text>
<text x="274.5" y="66.9">P1D</text>
<text x="25.2" y="125.3">P1A</text>
<text x="268.2" y="125.3">P1C</text>
<text x="158.9" y="135.5">GNDPWR_{out}</text>
</g>
<g font-size="1.8" fill="#0f0f0f">
<text x="142.2" y="86">Out_{1}</text>
<text x="150.5" y="86">Out_{2}</text>
</g>
</svg>
